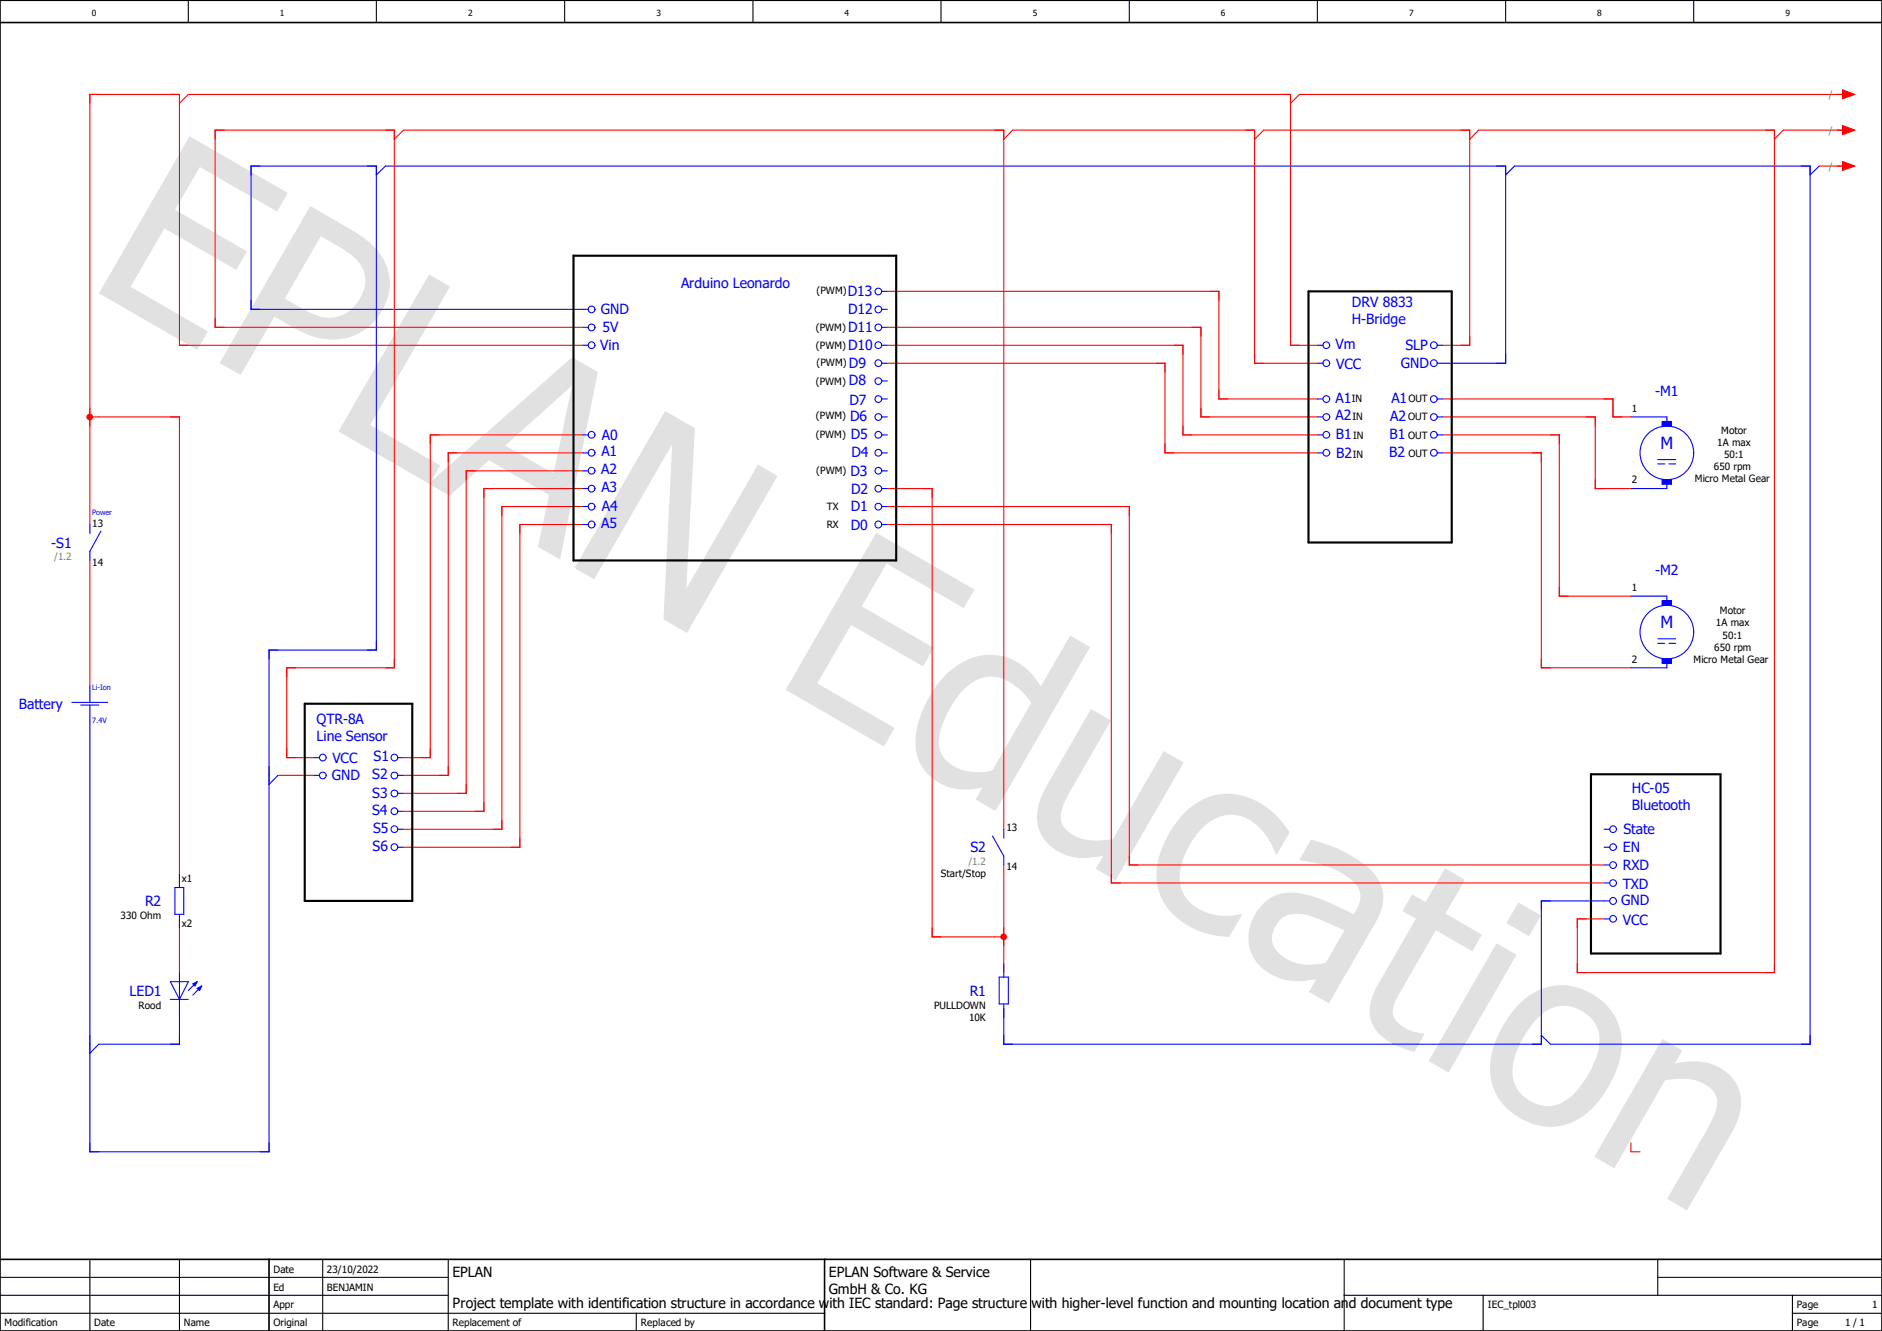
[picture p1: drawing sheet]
<svg xmlns="http://www.w3.org/2000/svg" width="297mm" height="210mm" viewBox="0 0 297 210" stroke-linecap="round" stroke-linejoin="round" font-family="sans-serif">
<path d="M210.1 -.1l-210.1 210.2M0 160.4l70.2 49.6M0 210v.1" fill="none" stroke="#fff" stroke-width=".16"/>
<g fill="none" stroke="#000" stroke-width=".17">
<path d="M29.7 0v3.6M59.4 0v3.6M89.1 0v3.6M118.8 0v3.6M148.5 0v3.6M178.2 0v3.6M207.9 0v3.6M237.6 0v3.6M267.3 0v3.6M14.2 198.7v11.3M28.3 198.7v11.3M50.9 198.7v11.3"/>
<path d="M70.7 198.7v11.3M162.6 198.7v11.3M212.1 198.7v11.3M261.6 198.7v5.7M0 207.2h130.1M0 204.4h70.7M0 201.5h70.7M100.4 207.2v2.8M212.1 204.4h84.9M234.1 204.4v5.6M261.6 201.5h35.4M282.9 207.2h14.1"/>
<path d="M282.9 204.4v5.6"/>
</g>
<path d="M0 3.6h297M0 0h297v210h-297zM0 198.7h297M42.5 198.7v11.3M130.1 198.7v11.3" fill="none" stroke="#000" stroke-width=".25"/>
<path d="M29.9 21.5l15.5 9-1.7 2.9-12.2-7.1-3.9 6.8 11.4 6.6-1.7 2.9-11.4-6.6-5.3 9.3 12.2 7-1.7 2.9-15.5-8.9zM49 32.5l6.2 3.6a12.1 12.1 0 0 1 5.8 5.9 8.4 8.4 0 0 1-2.2 8.9 9.4 9.4 0 0 1-11.2 1.4l-4.3-2.3-5.3 9.2-3.3-1.9zM50.6 37.3l-5.7 9.8 2.3 1.3a8.8 8.8 0 0 0 5.6 1.7 6.1 6.1 0 0 0 4.7-6.9 7.2 7.2 0 0 0-3.6-4.1zM67.7 43.3l3.3 1.9-12.6 21.9 11.1 6.3-1.7 3-14.4-8.3zM67.6 76.3l22.7-19.9 4 2.3-5.9 29.6-3.5-2 1.8-8.2-9.5-5.5-6.2 5.6zM79.7 70.3l7.7 4.4 2.9-13.9zM105 64.9l4.7 2.7-1.4 25.3 11.3-19.6 3.1 1.8-14.3 24.8-3.7-2.2 1.4-27.6-12.3 21.3-3.1-1.8zM138.3 84.1l15.5 8.9-1.7 2.9-12.2-7-3.9 6.8 11.3 6.5-1.6 2.9-11.4-6.5-5.3 9.2 12.2 7.1-1.7 2.9-15.5-9zM149.4 106.4a9.3 9.3 0 0 1 9.9-2.5 9.8 9.8 0 0 1 5 4.4l4.6-8 3.1 1.8-14.9 25.9-3.1-1.8 1.1-1.9a8.7 8.7 0 0 1-9.1-2.7 8.4 8.4 0 0 1-1-8 18.7 18.7 0 0 1 4.4-7.2zM152.1 108.8a14 14 0 0 0-3.9 8.4 4.8 4.8 0 0 0 4.1 4.4 10.4 10.4 0 0 0 4.3 0l6.2-10.7a9.3 9.3 0 0 0-5.7-4.1 5.9 5.9 0 0 0-5 2zM172.2 111.9l3.1 1.8-6.4 11.1a8.6 8.6 0 0 0-1.5 4.4 4 4 0 0 0 3 3 10.8 10.8 0 0 0 5.2 .2l8.1-13.9 3.1 1.8-10.7 18.6-3.2-1.8 1.2-2.1a9.5 9.5 0 0 1-7.1-.7 6.3 6.3 0 0 1-2.9-8l1.1-2.4zM186.7 128.5a9.4 9.4 0 0 1 12.7-1.5 14.8 14.8 0 0 1 4.1 4.3l-2 3.5-.2-.1a9.9 9.9 0 0 0-4.8-5.7 6.1 6.1 0 0 0-7.2 2.1 12 12 0 0 0-3.1 7.5 6.1 6.1 0 0 0 5.1 5.7 10.3 10.3 0 0 0 4.5 0l.2 .1-2 3.5a12.3 12.3 0 0 1-10.6-6 10 10 0 0 1 .4-9.1l1.6-2.7zM201.9 145.2a3.6 3.6 0 0 0-.3 5 7.5 7.5 0 0 0 7.1 1.8l.5-.1 3-5.1-2.4-1.1a10.6 10.6 0 0 0-6-1.5 3.1 3.1 0 0 0-1.9 1zM206.9 132.5a20.8 20.8 0 0 1 9.9 5.3 6 6 0 0 1 .6 7.3l-7.7 13.2-3.1-1.8 1.1-2a10 10 0 0 1-7.9-1.2 6.7 6.7 0 0 1-1.1-9.9 6.4 6.4 0 0 1 7-2.3 36.2 36.2 0 0 1 7.9 3.2 4.3 4.3 0 0 0 .9-3.8 7.3 7.3 0 0 0-3.8-3.3 22.3 22.3 0 0 0-5.6-1.5zM222.9 141.1l2.1 1.2 3.1-5.3 3.1 1.8-3.1 5.4 5.8 3.3-1.5 2.6-5.8-3.3-5.1 8.9a10.4 10.4 0 0 0-1.7 3.8 2.96 2.96 0 0 0 2 2.7 7.7 7.7 0 0 0 2.8 .9l.2 .1-1.6 2.8-1.2-.4a9.5 9.5 0 0 1-5.2-3.6 5.6 5.6 0 0 1-.1-5.2l.8-1.5 6-10.3-2.2-1.3zM236.2 148.8l3.1 1.8-10.7 18.6-3.1-1.8zM239.6 142.4l3.6 2.1-1.9 3.2-3.6-2zM239.5 158.6a9.2 9.2 0 0 1 13.2-.7 9.2 9.2 0 0 1 2.5 10.8 15.8 15.8 0 0 1-6.3 8 9 9 0 0 1-9.8-.8 9 9 0 0 1-3.4-10.6 18.1 18.1 0 0 1 3.8-6.7zM242.6 160.7a15.1 15.1 0 0 0-3.9 7.7 5.6 5.6 0 0 0 3.4 5.6 5.6 5.6 0 0 0 6.4-1.5 15.5 15.5 0 0 0 3.9-7.7 5.6 5.6 0 0 0-6.9-5.9 6.3 6.3 0 0 0-2.9 1.8zM262.4 163.9l3.1 1.9-1.2 2a9.5 9.5 0 0 1 7.8 1.1 6.2 6.2 0 0 1 2.2 7.5l-1.1 2.5-7 12.1-3.1-1.9 6.1-10.5a11.7 11.7 0 0 0 1.8-4.5 3.6 3.6 0 0 0-2.5-3.3 9.8 9.8 0 0 0-5.7-.3l-8 13.8-3.2-1.8z" fill="#e1e1e1"/>
<g fill="none" stroke="#f00" stroke-width=".17">
<path d="M28.3 16.3l1.4-1.4h174v39.6h4.2M291.3 14.9h-86.2l-1.4 1.4M62.2 22l1.5-1.5h94.7v110.4M158.4 22l1.4-1.5h38.2v36.8h9.9M198 22l1.4-1.5h32.5v34h-4.2M231.9 22l1.4-1.5h46.7v133h-31.1v-8.5h4.3M287.1 26.2h4.2M291.3 20.5h-9.9l-1.4 1.5M91.9 54.5h-63.6v-39.6h-14.1v67.9M91.9 51.6h-57.9v-31.1h28.2v84.9h-16.9v14.1h4.2M140 51.6h49.5v14.2h18.4M140 54.5h46.7v14.1h21.2"/>
<path d="M140 46h52.4v16.9h15.5M140 57.3h43.9v14.2h24M15.6 65.8h12.7v73.5M91.9 68.6h-24v50.9h-4.2M91.9 71.5h-21.2v50.8h-7M91.9 77.1h-15.5v50.9h-12.7M91.9 79.9h-12.7v51h-15.5M91.9 74.3h-18.3v50.9h-9.9M140 77.1h7.1v70.7h11.3M140 79.9h38.2v56.6h75M227.7 62.9h26.9v2.9h2.8M227.7 65.8h24.1v11.3h5.6"/>
<path d="M227.7 68.6h18.4v25.5h11.3M227.7 71.5h15.5v33.9h14.2M14.2 88.4v19.8M91.9 82.8h-9.9v50.9h-18.3M140 82.8h35.4v56.5h77.8M43.9 122.3h5.6M158.4 136.5v17M28.3 145v8.5M257.4 180.3v1.4h1.4"/>
</g>
<path d="M59.4 27.6l1.4-1.4h176.8v31.1h-9.9M237.6 27.6l1.4-1.4h46.7v138.6h-41l-1.5-1.4M287.1 26.2l-1.4 1.4M91.9 48.8h-52.3v-22.6h19.8v76.4h-16.9v79.1h-28.3v-67.8M28.3 159.1v5.7h-12.7M253.2 142.2h-10v22.6h-84.8v-5.7" fill="none" stroke="#00f" stroke-width=".17"/>
<path d="M90.5 40.3h50.9v48.1h-50.9zM206.5 46h22.6v39.6h-22.6zM48.1 111h17v31.2h-17zM251.1 122.2h20.4v28.3h-20.4z" fill="none" stroke="#000" stroke-width=".34"/>
<path d="M157.9 147.6a.52 .52 0 0 1 .6-.3 .52 .52 0 0 1 .4 .5h-.5h.5a.52 .52 0 0 1-.6 .5 .52 .52 0 0 1-.4-.7z" fill-rule="evenodd" fill="#f00"/>
<path d="M158.4 163.4v1.4h1.4" fill="none" stroke="#00f" stroke-width=".17"/>
<path d="M14.2 64.4v2.8M14.2 65.8h1.4" fill="none" stroke="#f00" stroke-width=".17"/>
<path d="M13.7 65.5a.53 .53 0 0 1 .6-.2 .53 .53 0 0 1 .4 .5h-.5h.5a.53 .53 0 0 1-.7 .5 .53 .53 0 0 1-.3-.8z" fill-rule="evenodd" fill="#f00"/>
<path d="M26.9 65.8h1.4v1.4" fill="none" stroke="#f00" stroke-width=".17"/>
<g fill="none" stroke="#00f" stroke-width=".17">
<path d="M257.4 77.1h5.7M262.3 67.2h1.5v-.7h-1.5v.8M263.7 75.6l.1 .8M14.2 82.8v1.4M15.9 83.8l-1.7 3.2v1.4M11.3 110.8h5.7M12.7 111.3h2.9M14.2 108.2v2.6M14.2 111.3v2.6M42.5 120.9v2.9l1.4-1.5M14.2 163.4v2.8l1.4-1.4M28.3 163.4v1.4h-1.4"/>
<path d="M14.2 180.3v1.4h1.4M42.5 180.3v1.4h-1.5"/>
</g>
<path d="M262.3 66.5h1.5v.7h-1.5z" fill="#00f"/>
<path d="M257.4 65.8h5.7M262.3 75.7h1.5v.7h-1.5z" fill="none" stroke="#00f" stroke-width=".17"/>
<path d="M262.3 75.7h1.5v.7h-1.5z" fill="#00f"/>
<g fill="none" stroke="#00f" stroke-width=".17">
<path d="M261.6 72.5h2.9M261.6 73.2h1.1M263.1 65.8v1.4M263.1 75.7v1.4M263.4 73.2h1.1M263.7 75.6h-1.4v.8M263.8 66.5l-.1 .8h-1.4M262.3 95.5h1.5v-.7h-1.5v.7M257.4 105.4h5.7M263.7 103.9l.1 .8"/>
<circle cx="263.1" cy="71.5" r="4.2"/>
</g>
<path d="M262.3 94.8h1.5v.7h-1.5z" fill="#00f"/>
<path d="M257.4 94.1h5.7M262.3 104h1.5v.7h-1.5z" fill="none" stroke="#00f" stroke-width=".17"/>
<path d="M262.3 104h1.5v.7h-1.5z" fill="#00f"/>
<g fill="none" stroke="#00f" stroke-width=".17">
<path d="M91.9 54.5h.9M91.9 51.6h.9M91.9 48.8h.9M139.1 54.5h.9M139.1 57.3h.9M139.1 51.6h.9M139.1 48.8h.9M139.1 46h.9M207.9 54.5h.9M207.9 57.3h.9M226.8 54.5h.9M226.8 57.3h.9"/>
<path d="M91.9 68.6h.9M91.9 71.5h.9M91.9 74.3h.9M91.9 77.1h.9M91.9 79.9h.9M139.1 62.9h.9M139.1 65.8h.9M139.1 68.6h.9M139.1 71.5h.9M139.1 74.3h.9M139.1 77.1h.9M139.1 79.9h.9"/>
<path d="M139.1 60.1h.9M207.9 62.9h.9M207.9 65.8h.9M207.9 68.6h.9M207.9 71.5h.9M226.8 62.9h.9M226.8 65.8h.9M226.8 68.6h.9M226.8 71.5h.9M91.9 82.8h.9M139.1 82.8h.9M263.1 94.1v1.4"/>
<path d="M263.8 94.8l-.1 .7h-1.4M49.5 119.5h.9M62.8 119.5h.9M261.6 100.8h2.9M261.6 101.5h1.1M263.1 104v1.4M263.4 101.5h1.1M263.7 103.9h-1.4v.8M28.3 137.9v2.1M49.5 122.3h.9M62.8 130.9h.9M62.8 133.7h.9"/>
<path d="M62.8 122.3h.9M62.8 125.2h.9M62.8 128h.9M156.6 131.9l1.8 3.2v1.4M158.4 130.9v1.3M253.2 130.9h.8M253.2 136.5h.8M253.2 139.3h.8M253.2 133.7h.8M26.9 154.9h2.8M27.6 140h1.4v4.3h-1.4zM28.3 144.3v2.1"/>
<path d="M31.1 156l.7-.4-.3 .7zM31.8 155.6l-1.4 1.4M157.7 154.2h1.4v4.2h-1.4zM158.4 152.1v2.1M158.4 158.4v2.1M253.2 142.2h.8M253.2 145h.8"/>
<circle cx="93.4" cy="54.5" r=".54"/>
<circle cx="93.4" cy="51.7" r=".54"/>
<circle cx="93.4" cy="48.8" r=".54"/>
<circle cx="138.6" cy="51.7" r=".54"/>
<circle cx="138.6" cy="54.5" r=".54"/>
<circle cx="138.6" cy="48.8" r=".54"/>
<circle cx="138.6" cy="57.3" r=".54"/>
<circle cx="138.6" cy="46" r=".53"/>
<circle cx="209.3" cy="54.5" r=".53"/>
<circle cx="209.3" cy="57.3" r=".53"/>
<circle cx="226.3" cy="54.5" r=".54"/>
<circle cx="226.3" cy="57.3" r=".54"/>
<circle cx="93.4" cy="79.9" r=".54"/>
<circle cx="93.4" cy="77.1" r=".54"/>
<circle cx="93.4" cy="68.6" r=".54"/>
<circle cx="93.4" cy="71.4" r=".54"/>
<circle cx="93.4" cy="74.3" r=".53"/>
<circle cx="138.6" cy="68.6" r=".54"/>
<circle cx="138.6" cy="63" r=".54"/>
<circle cx="138.6" cy="65.8" r=".54"/>
<circle cx="138.6" cy="71.4" r=".54"/>
<circle cx="138.6" cy="77.1" r=".54"/>
<circle cx="138.6" cy="79.9" r=".54"/>
<circle cx="138.6" cy="74.3" r=".53"/>
<circle cx="138.6" cy="60.1" r=".53"/>
<circle cx="209.3" cy="65.8" r=".53"/>
<circle cx="209.3" cy="68.6" r=".53"/>
<circle cx="209.3" cy="71.4" r=".53"/>
<circle cx="209.3" cy="63" r=".53"/>
<circle cx="226.3" cy="71.4" r=".54"/>
<circle cx="226.3" cy="65.8" r=".54"/>
<circle cx="226.3" cy="68.6" r=".54"/>
<circle cx="226.3" cy="63" r=".54"/>
<circle cx="93.4" cy="82.8" r=".54"/>
<circle cx="138.6" cy="82.8" r=".54"/>
<circle cx="263.1" cy="99.7" r="4.2"/>
<circle cx="50.9" cy="119.5" r=".53"/>
<circle cx="62.2" cy="119.5" r=".53"/>
<circle cx="50.9" cy="122.4" r=".54"/>
<circle cx="62.2" cy="125.2" r=".54"/>
<circle cx="62.2" cy="122.4" r=".54"/>
<circle cx="62.2" cy="128" r=".54"/>
<circle cx="62.2" cy="130.8" r=".54"/>
<circle cx="62.2" cy="133.7" r=".53"/>
<circle cx="254.6" cy="130.8" r=".53"/>
<circle cx="254.6" cy="136.5" r=".53"/>
<circle cx="254.6" cy="139.3" r=".53"/>
<circle cx="254.6" cy="133.7" r=".53"/>
<circle cx="254.6" cy="142.2" r=".54"/>
<circle cx="254.6" cy="145" r=".53"/>
</g>
<path d="M31.1 156l.7-.4-.3 .7z" fill="#00f"/>
<path d="M26.9 154.9l1.4 2.8 1.4-2.8M26.9 157.7h2.8M28.3 153.5v5.6M30.4 155.2l.7-.3-.3 .7z" fill="none" stroke="#00f" stroke-width=".17"/>
<path d="M30.4 155.2l.7-.3-.3 .7z" fill="#00f"/>
<path d="M31.1 154.9l-1.4 1.4" fill="none" stroke="#00f" stroke-width=".17"/>
<path d="M290.8 14.2l1.9 .7-1.9 .7z" fill="none" stroke="#f00" stroke-width=".17"/>
<path d="M290.8 14.2l1.9 .7-1.9 .7z" fill="#f00"/>
<path d="M289.9 14.9h.9M290.8 19.8l1.9 .7-1.9 .8z" fill="none" stroke="#f00" stroke-width=".17"/>
<path d="M290.8 19.8l1.9 .7-1.9 .8z" fill="#f00"/>
<path d="M289.9 20.5h.9M290.8 25.5l1.9 .7-1.9 .7z" fill="none" stroke="#f00" stroke-width=".17"/>
<path d="M290.8 25.5l1.9 .7-1.9 .7z" fill="#f00"/>
<path d="M289.9 26.2h.9" fill="none" stroke="#f00" stroke-width=".17"/>
<g font-size="2.6" fill="#00f">
<text x="262" y="70.9">M</text>
<text x="262" y="99.1">M</text>
</g>
<g font-size="2.2" fill="#00f">
<text x="107.5" y="45.5">Arduino Leonardo</text>
<text x="133.8" y="46.7">D13</text>
<text x="94.8" y="49.6">GND</text>
<text x="95.1" y="52.3">5V</text>
<text x="133.9" y="49.5">D12</text>
<text x="133.9" y="52.4">D11</text>
<text x="213.4" y="48.4">DRV 8833</text>
<text x="213.4" y="51.1">H-Bridge</text>
<text x="94.7" y="55.2">Vin</text>
<text x="133.9" y="55.2">D10</text>
<text x="134" y="58.1">D9</text>
<text x="210.8" y="55.1">Vm</text>
<text x="210.9" y="58.2">VCC</text>
<text x="221.1" y="58.1">GND</text>
<text x="221.8" y="55.2">SLP</text>
<text x="134" y="60.8">D8</text>
<text x="134.1" y="63.9">D7</text>
<text x="210.8" y="63.5">A1</text>
<text x="219.6" y="63.6">A1</text>
<text x="261.2" y="62.4">-M1</text>
<text x="95" y="69.4">A0</text>
<text x="134.2" y="66.5">D6</text>
<text x="134.3" y="69.3">D5</text>
<text x="210.8" y="66.3">A2</text>
<text x="210.8" y="69.3">B1</text>
<text x="219.3" y="69.3">B1</text>
<text x="219.4" y="66.4">A2</text>
<text x="94.9" y="74.8">A2</text>
<text x="94.9" y="72">A1</text>
<text x="94.9" y="77.6">A3</text>
<text x="134.2" y="75.1">D3</text>
<text x="134.3" y="77.9">D2</text>
<text x="134.4" y="72.2">D4</text>
<text x="210.9" y="72.2">B2</text>
<text x="219.2" y="72.2">B2</text>
<text x="94.9" y="83.3">A5</text>
<text x="95" y="80.6">A4</text>
<text x="134.3" y="80.6">D1</text>
<text x="134.3" y="83.6">D0</text>
<text x="8.1" y="86.4">-S1</text>
<text x="261.2" y="90.8">-M2</text>
<text x="3" y="111.9">Battery</text>
<text x="50" y="114.3">QTR-8A</text>
<text x="50" y="116.9">Line Sensor</text>
<text x="52.4" y="123.1">GND</text>
<text x="52.5" y="120.4">VCC</text>
<text x="58.8" y="123">S2</text>
<text x="58.8" y="125.9">S3</text>
<text x="59" y="120.1">S1</text>
<text x="257.6" y="125.1">HC-05</text>
<text x="58.7" y="128.7">S4</text>
<text x="58.9" y="131.5">S5</text>
<text x="256.2" y="131.5">State</text>
<text x="257.6" y="127.8">Bluetooth</text>
<text x="58.8" y="134.3">S6</text>
<text x="153.2" y="134.5">S2</text>
<text x="256.1" y="137.3">RXD</text>
<text x="256.1" y="134.4">EN</text>
<text x="22.9" y="143">R2</text>
<text x="255.9" y="142.9">GND</text>
<text x="256.1" y="140.3">TXD</text>
<text x="256.1" y="145.9">VCC</text>
<text x="20.4" y="157.1">LED1</text>
<text x="153" y="157.1">R1</text>
</g>
<g font-size="2.2">
<text x="71.4" y="201.5">EPLAN</text>
<text x="130.8" y="201.5">EPLAN Software &amp; Service</text>
<text x="71.4" y="206.5">Project template with identification structure in accordance with IEC standard: Page structure with higher-level function and mounting location and document type</text>
<text x="130.8" y="204.2">GmbH &amp; Co. KG</text>
</g>
<g font-size="1.6" fill="#7ca552">
<text x="288.6" y="15.5">/</text>
<text x="288.6" y="21.1">/</text>
<text x="288.6" y="26.8">/</text>
<text x="8.6" y="88.4">/1.2</text>
<text x="152.8" y="136.5">/1.2</text>
</g>
<g font-size="1.6">
<text x="128.9" y="46.4">(PWM)</text>
<text x="128.7" y="52.2">(PWM)</text>
<text x="128.8" y="55.1">(PWM)</text>
<text x="128.9" y="57.7">(PWM)</text>
<text x="128.7" y="60.7">(PWM)</text>
<text x="213.3" y="63.5">IN</text>
<text x="222.3" y="63.5">OUT</text>
<text x="257.6" y="65">1</text>
<text x="128.7" y="69">(PWM)</text>
<text x="128.8" y="66">(PWM)</text>
<text x="213.4" y="66.3">IN</text>
<text x="213.5" y="69.3">IN</text>
<text x="222.2" y="66.3">OUT</text>
<text x="222.2" y="69.3">OUT</text>
<text x="271" y="70.4">1A max</text>
<text x="271.6" y="68.5">Motor</text>
<text x="128.8" y="74.8">(PWM)</text>
<text x="213.5" y="72.2">IN</text>
<text x="222.3" y="72.1">OUT</text>
<text x="257.6" y="76.3">2</text>
<text x="267.5" y="76.1">Micro Metal Gear</text>
<text x="270.5" y="74.2">650 rpm</text>
<text x="272.1" y="72.3">50:1</text>
<text x="14.6" y="83.1">13</text>
<text x="130.5" y="83.3">RX</text>
<text x="130.5" y="80.5">TX</text>
<text x="14.6" y="89.2">14</text>
<text x="257.6" y="93.3">1</text>
<text x="270.8" y="98.8">1A max</text>
<text x="271.4" y="96.9">Motor</text>
<text x="271.9" y="100.8">50:1</text>
<text x="257.6" y="104.6">2</text>
<text x="267.3" y="104.6">Micro Metal Gear</text>
<text x="270.5" y="102.7">650 rpm</text>
<text x="158.8" y="131.2">13</text>
<text x="158.8" y="137.3">14</text>
<text x="28.7" y="139.2">x1</text>
<text x="148.5" y="138.4">Start/Stop</text>
<text x="19" y="145">330 Ohm</text>
<text x="28.7" y="146.2">x2</text>
<text x="21.8" y="159.2">Rood</text>
<text x="147.4" y="159.2">PULLDOWN</text>
<text x="153" y="161.1">10K</text>
<text x="43.1" y="203.7">Ed</text>
<text x="43.1" y="200.8">Date</text>
<text x="51.6" y="203.7">BENJAMIN</text>
<text x="51.6" y="200.8">23/10/2022</text>
<text x=".7" y="209.3">Modification</text>
<text x="14.9" y="209.3">Date</text>
<text x="29" y="209.3">Name</text>
<text x="43.1" y="209.3">Original</text>
<text x="43.1" y="206.5">Appr</text>
<text x="71.4" y="209.3">Replacement of</text>
<text x="101.1" y="209.3">Replaced by</text>
<text x="234.8" y="206.5">IEC_tpl003</text>
<text x="283.5" y="206.5">Page</text>
<text x="283.5" y="209.3">Page</text>
<text x="291.2" y="209.3">1 / 1</text>
<text x="295.4" y="206.5">1</text>
</g>
<g font-size="1.3">
<text x="14.5" y="2.5">0</text>
<text x="44.2" y="2.5">1</text>
<text x="73.9" y="2.5">2</text>
<text x="103.6" y="2.5">3</text>
<text x="133.3" y="2.5">4</text>
<text x="163" y="2.5">5</text>
<text x="192.7" y="2.5">6</text>
<text x="222.4" y="2.5">7</text>
<text x="252.1" y="2.5">8</text>
<text x="281.8" y="2.5">9</text>
</g>
<g font-size="1.2" fill="#00f">
<text x="14.6" y="81.3">Power</text>
<text x="14.6" y="108.9">Li-Ion</text>
<text x="14.6" y="114">7.4V</text>
</g>
</svg>
